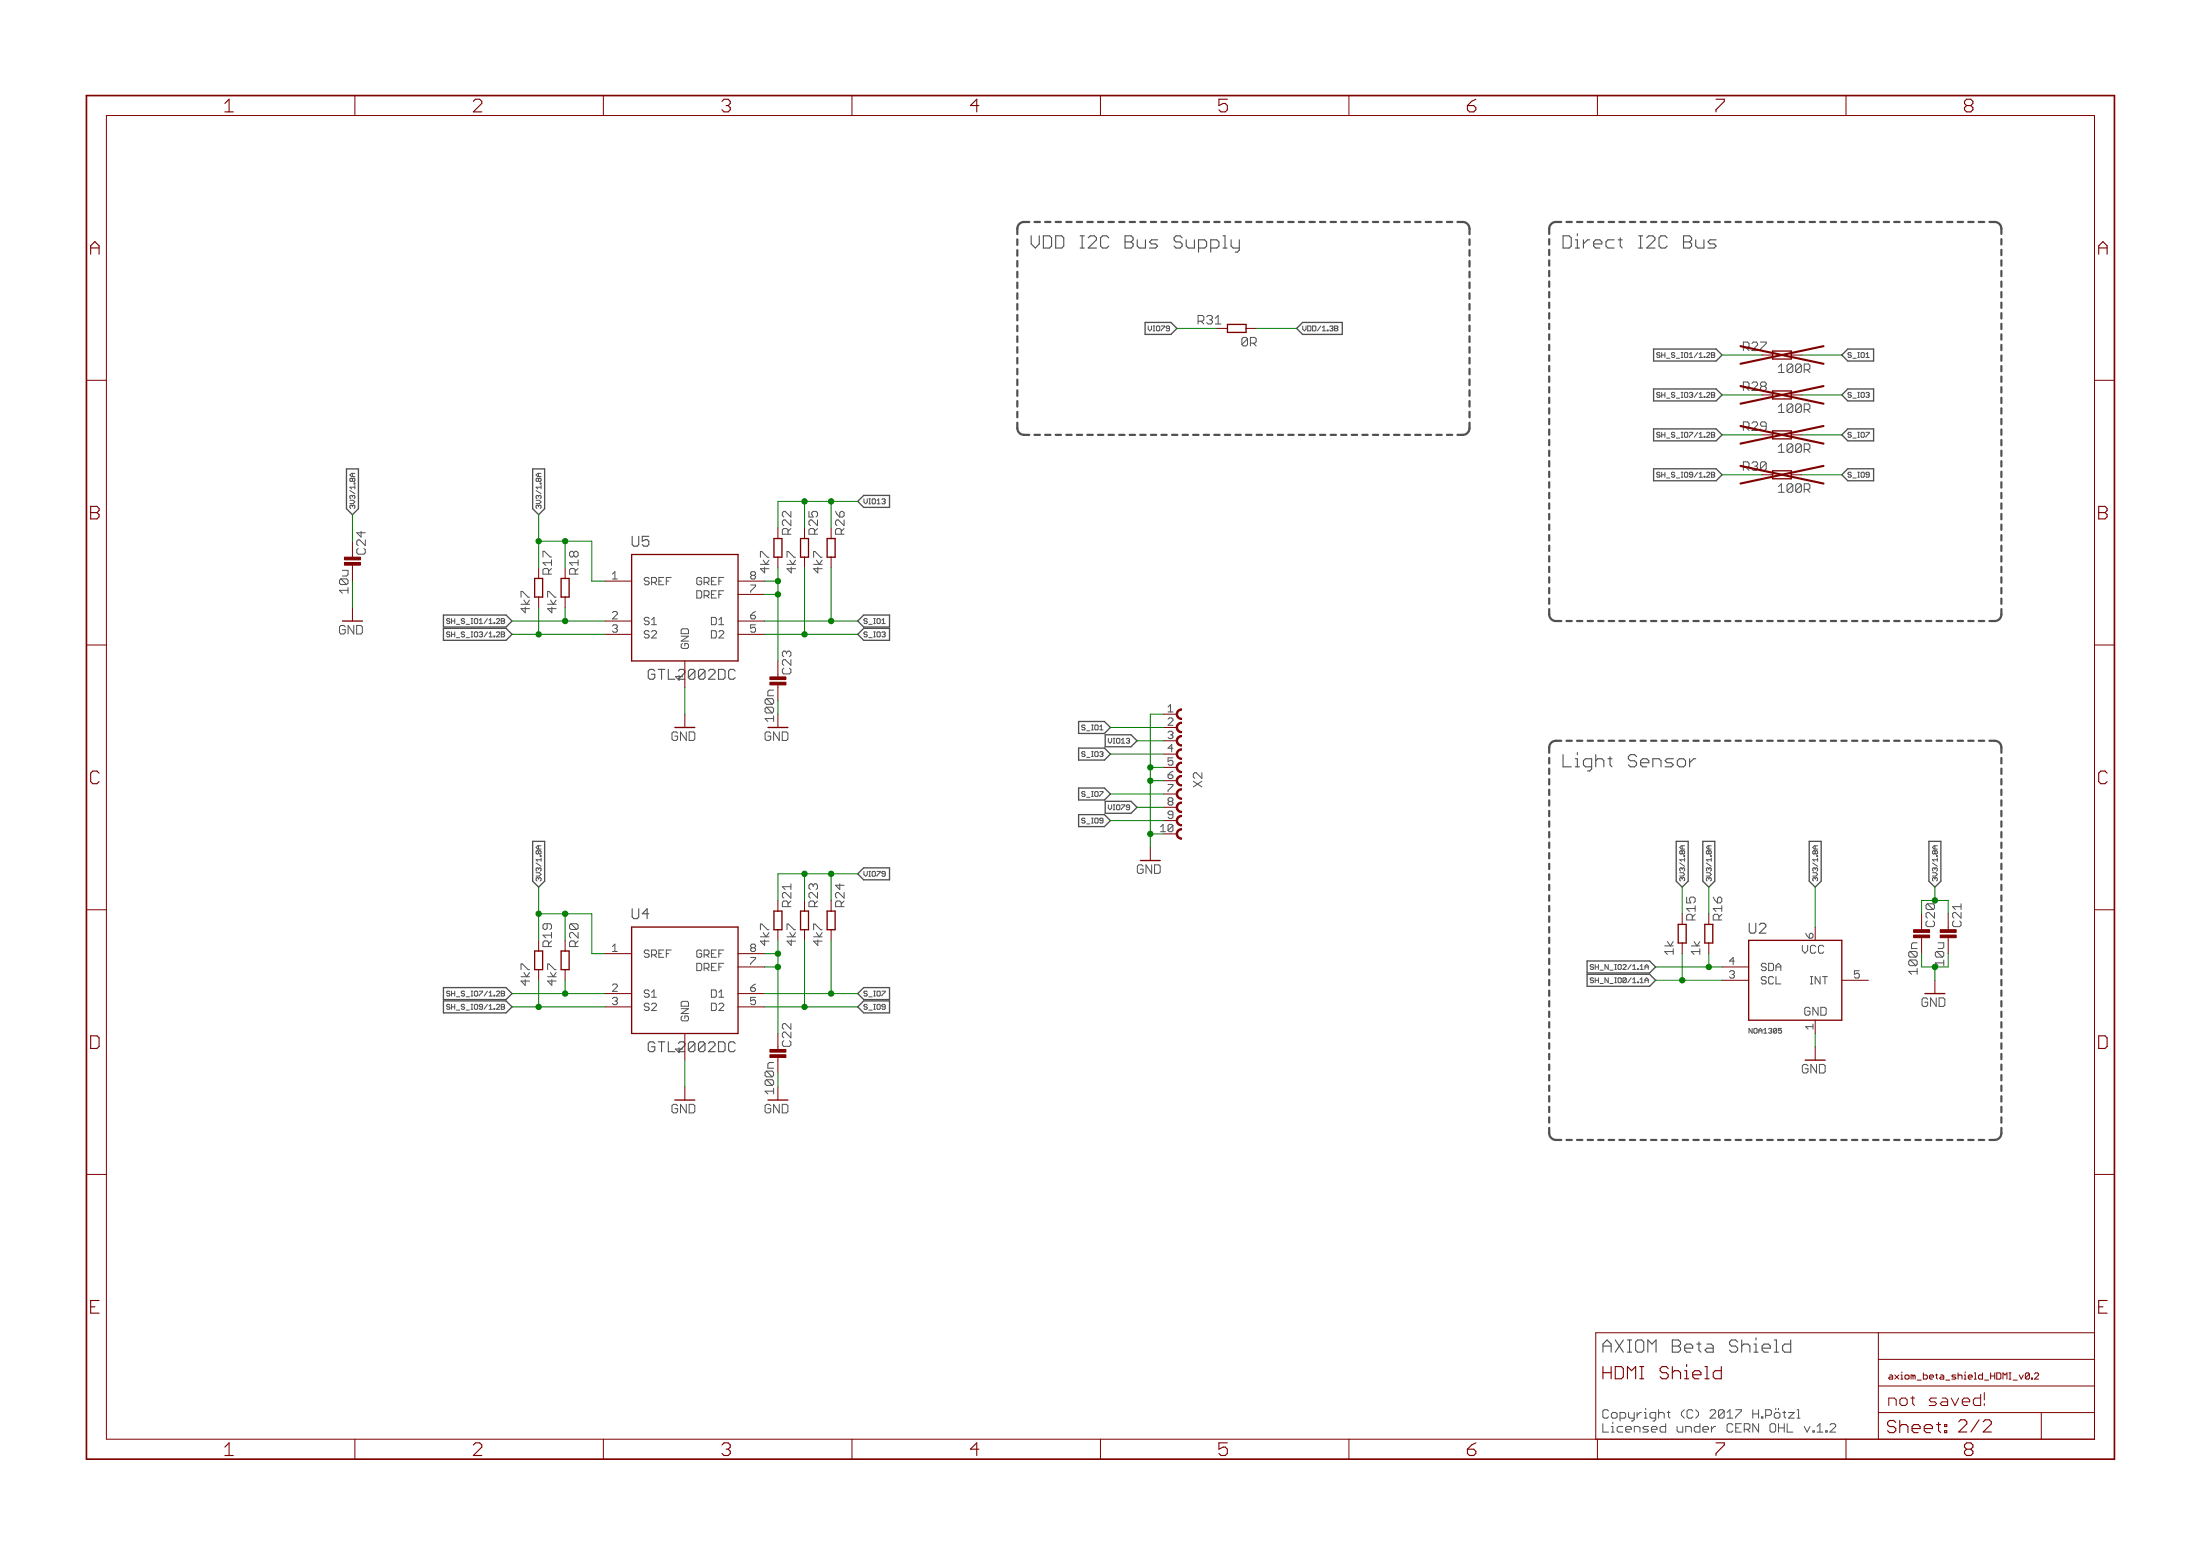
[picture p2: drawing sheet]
<svg xmlns="http://www.w3.org/2000/svg" width="420mm" height="297mm" viewBox="0 0 420 297" stroke-linecap="round" stroke-linejoin="round" font-family="sans-serif">
<path d="M233.6 47.3h.7M235.1 45.8v1.2l.4 .3h1.2M236.7 45.8v2l-.4 .3h-.4M325.4 45.8v1.5h-1.1M327.7 45.8h-1.1l-.4 .4 .4 .4h.8l.3 .4-.3 .3h-1.2M322.7 144.8v1.6M323.8 144.8h-.3l-.8 .8M342 255.8v2.3h-1.2l-.4-.4v-.7l.4-.4h1.2" fill="none" stroke="#505050" stroke-width=".21"/>
<g fill="none" stroke="#505050" stroke-width=".19">
<path d="M316.4 75.7l.2 .2h.3M316.4 68.1l.5 .1M316.9 67.3l-.5 .2 .2 .3h.3M316.9 74.9h-.3l-.2 .2 .2 .3h.3M316.4 83.3l.2 .2h.3M316.4 90.9l.2 .2h.3M316.9 82.5h-.3l-.2 .2 .2 .3h.3M316.9 90.1h-.3l-.2 .2 .2 .3h.3M85.3 118.9l.1 .1h.4M85.8 118.1h-.4l-.1 .2 .1 .3h.4M85.3 121.4l.1 .2h.4M85.8 120.6h-.4l-.1 .2 .1 .3h.4"/>
<path d="M85.3 190l.1 .1h.4M85.3 192.5l.1 .2h.4M85.8 189.2h-.4l-.1 .2 .1 .3h.4M85.8 191.7h-.4l-.1 .2 .1 .3h.4M303.7 187.5l.5 .1M303.7 184.9l.5 .2M304.2 186.7l-.5 .1 .2 .3h.3M304.2 184.1l-.5 .2 .2 .3h.3M340.5 269.6h.5M340.8 269.4v1.1l.2 .2M341.6 269.6h1.1l-1.1 1.1M343.2 269.1h.3v1.6"/>
<path d="M347 272.3l.6-.5v1.6M347 273.4h1.1M348.7 273.1h.3v.3h-.3zM349.5 272l.3-.2h.5l.3 .2v.3l-1.1 1.1h1.1"/>
</g>
<g fill="none" stroke="#505050" stroke-width=".42">
<path d="M194.3 45.7v1.1M194.3 47.8v1M194.3 49.8v1.1M194.3 51.9v1M194.3 53.9v1.1M194.3 56v1M194.3 58v1.1M196.6 42.4a1.95 1.95 0 0 0-2 .5 2.4 2.4 0 0 0-.3 1.8M197.6 42.4h1M199.6 42.4h1M201.6 42.4h1M203.6 42.4h1.1"/>
<path d="M205.7 42.4h1M207.7 42.4h1M209.7 42.4h1M211.7 42.4h1M213.7 42.4h1.1M215.8 42.4h1M217.8 42.4h1M219.8 42.4h1M221.8 42.4h1M223.8 42.4h1.1M225.8 42.4h1.1M227.9 42.4h1"/>
<path d="M229.9 42.4h1M231.9 42.4h1M233.9 42.4h1M235.9 42.4h1.1M238 42.4h1M240 42.4h1M242 42.4h1M244 42.4h1M246 42.4h1.1M248.1 42.4h1M250.1 42.4h1M252.1 42.4h1"/>
<path d="M254.1 42.4h1M256.1 42.4h1.1M258.1 42.4h1.1M260.2 42.4h1M262.2 42.4h1M264.2 42.4h1M266.2 42.4h1.1M268.2 42.4h1.1M270.3 42.4h1M272.3 42.4h1M274.3 42.4h1M276.3 42.4h1"/>
<path d="M278.3 42.4a1.91 1.91 0 0 1 2.1 .5 2.23 2.23 0 0 1 .2 1.8M280.6 45.7v1.1M280.6 47.8v1M280.6 49.8v1.1M280.6 51.9v1M280.6 53.9v1.1M280.6 56v1M280.6 58v1.1M295.9 45.7v1M295.9 47.7v1M295.9 49.7v1M295.9 51.7v1"/>
<path d="M295.9 53.7v1.1M295.9 55.8v1M295.9 57.8v1M295.9 59.8v1M298.2 42.4a1.91 1.91 0 0 0-2 .5 2.18 2.18 0 0 0-.3 1.8M299.2 42.4h1M301.2 42.4h1M303.2 42.4h1M305.2 42.4h1M307.2 42.4h1.1M309.3 42.4h1M311.3 42.4h1"/>
<path d="M313.3 42.4h1M315.3 42.4h1M317.3 42.4h1.1M319.4 42.4h1M321.4 42.4h1M323.4 42.4h1M325.4 42.4h1M327.4 42.4h1.1M329.5 42.4h1M331.5 42.4h1M333.5 42.4h1M335.5 42.4h1"/>
<path d="M337.5 42.4h1.1M339.6 42.4h1M341.6 42.4h1M343.6 42.4h1M345.6 42.4h1M347.6 42.4h1.1M349.7 42.4h1M351.7 42.4h1M353.7 42.4h1M355.7 42.4h1M357.7 42.4h1.1M359.7 42.4h1.1"/>
<path d="M361.8 42.4h1M363.8 42.4h1M365.8 42.4h1M367.8 42.4h1.1M369.8 42.4h1.1M371.9 42.4h1M373.9 42.4h1M375.9 42.4h1M377.9 42.4h1M379.9 42.4a1.95 1.95 0 0 1 2.1 .5 2.35 2.35 0 0 1 .2 1.8M382.2 45.7v1M382.2 47.7v1"/>
<path d="M382.2 49.7v1M382.2 51.7v1M382.2 53.7v1.1M382.2 55.8v1M382.2 57.8v1M382.2 59.8v1M194.3 60.1v1.1M194.3 62.2v1M194.3 64.2v1.1M194.3 66.3v1M194.3 68.3v1.1M194.3 70.4v1.1"/>
<path d="M194.3 72.5v1M194.3 74.5v1.1M194.3 76.6v1M194.3 78.6v1.1M280.6 60.1v1.1M280.6 62.2v1M280.6 64.2v1.1M280.6 66.3v1M280.6 68.3v1.1M280.6 70.4v1.1M280.6 72.5v1M280.6 74.5v1.1"/>
<path d="M280.6 76.6v1M280.6 78.6v1.1M295.9 61.8v1M295.9 63.8v1M295.9 65.8v1M295.9 67.9v1M295.9 69.9v1M295.9 71.9v1M295.9 73.9v1M295.9 75.9v1M295.9 77.9v1.1M295.9 80v1"/>
<path d="M382.2 61.8v1M382.2 63.8v1M382.2 65.8v1M382.2 67.9v1M382.2 69.9v1M382.2 71.9v1M382.2 73.9v1M382.2 75.9v1M382.2 77.9v1.1M382.2 80v1M194.3 80.7a2.12 2.12 0 0 0 .5 2 2.35 2.35 0 0 0 1.8 .3M197.6 83h1"/>
<path d="M199.6 83h1M201.6 83h1M203.6 83h1.1M205.7 83h1M207.7 83h1M209.7 83h1M211.7 83h1M213.7 83h1.1M215.8 83h1M217.8 83h1M219.8 83h1M221.8 83h1"/>
<path d="M223.8 83h1.1M225.8 83h1.1M227.9 83h1M229.9 83h1M231.9 83h1M233.9 83h1M235.9 83h1.1M238 83h1M240 83h1M242 83h1M244 83h1M246 83h1.1"/>
<path d="M248.1 83h1M250.1 83h1M252.1 83h1M254.1 83h1M256.1 83h1.1M258.1 83h1.1M260.2 83h1M262.2 83h1M264.2 83h1M266.2 83h1.1M268.2 83h1.1M270.3 83h1"/>
<path d="M272.3 83h1M274.3 83h1M276.3 83h1M280.6 80.7a2.12 2.12 0 0 1-.4 2 2.38 2.38 0 0 1-1.9 .3M295.9 82v1M295.9 84v1M295.9 86v1M295.9 88v1M295.9 90v1.1M295.9 92.1v1M295.9 94.1v1M295.9 96.1v1"/>
<path d="M295.9 98.1v1M382.2 82v1M382.2 84v1M382.2 86v1M382.2 88v1M382.2 90v1.1M382.2 92.1v1M382.2 94.1v1M382.2 96.1v1M382.2 98.1v1M295.9 116.3a2.03 2.03 0 0 0 .5 2 2.13 2.13 0 0 0 1.8 .3M295.9 100.1v1.1"/>
<path d="M295.9 102.2v1M295.9 104.2v1M295.9 106.2v1M295.9 108.2v1M295.9 110.2v1M295.9 112.2v1.1M295.9 114.3v1M299.2 118.6h1M301.2 118.6h1M303.2 118.6h1M305.2 118.6h1M307.2 118.6h1.1"/>
<path d="M309.3 118.6h1M311.3 118.6h1M313.3 118.6h1M315.3 118.6h1M317.3 118.6h1.1M319.4 118.6h1M321.4 118.6h1M323.4 118.6h1M325.4 118.6h1M327.4 118.6h1.1M329.5 118.6h1M331.5 118.6h1"/>
<path d="M333.5 118.6h1M335.5 118.6h1M337.5 118.6h1.1M339.6 118.6h1M341.6 118.6h1M343.6 118.6h1M345.6 118.6h1M347.6 118.6h1.1M349.7 118.6h1M351.7 118.6h1M353.7 118.6h1M355.7 118.6h1"/>
<path d="M357.7 118.6h1.1M359.7 118.6h1.1M361.8 118.6h1M363.8 118.6h1M365.8 118.6h1M367.8 118.6h1.1M369.8 118.6h1.1M371.9 118.6h1M373.9 118.6h1M375.9 118.6h1M377.9 118.6h1M382.2 116.3a2.03 2.03 0 0 1-.5 2 2.1 2.1 0 0 1-1.8 .3"/>
<path d="M382.2 100.1v1.1M382.2 102.2v1M382.2 104.2v1M382.2 106.2v1M382.2 108.2v1M382.2 110.2v1M382.2 112.2v1.1M382.2 114.3v1M295.9 144.7v1M295.9 146.7v1M295.9 148.7v1.1M295.9 150.7v1.1"/>
<path d="M295.9 152.8v1M295.9 154.8v1M295.9 156.8v1M295.9 158.8v1.1M298.2 141.4a2.03 2.03 0 0 0-2 .5 2.18 2.18 0 0 0-.3 1.8M299.2 141.4h1M301.2 141.4h1M303.2 141.4h1M305.2 141.4h1M307.2 141.4h1.1M309.3 141.4h1M311.3 141.4h1"/>
<path d="M313.3 141.4h1M315.3 141.4h1M317.3 141.4h1.1M319.4 141.4h1M321.4 141.4h1M323.4 141.4h1M325.4 141.4h1M327.4 141.4h1.1M329.5 141.4h1M331.5 141.4h1M333.5 141.4h1M335.5 141.4h1"/>
<path d="M337.5 141.4h1.1M339.6 141.4h1M341.6 141.4h1M343.6 141.4h1M345.6 141.4h1M347.6 141.4h1.1M349.7 141.4h1M351.7 141.4h1M353.7 141.4h1M355.7 141.4h1M357.7 141.4h1.1M359.7 141.4h1.1"/>
<path d="M361.8 141.4h1M363.8 141.4h1M365.8 141.4h1M367.8 141.4h1.1M369.8 141.4h1.1M371.9 141.4h1M373.9 141.4h1M375.9 141.4h1M377.9 141.4h1M379.9 141.4a2.08 2.08 0 0 1 2.1 .5 2.35 2.35 0 0 1 .2 1.8M382.2 144.7v1M382.2 146.7v1"/>
<path d="M382.2 148.7v1.1M382.2 150.7v1.1M382.2 152.8v1M382.2 154.8v1M382.2 156.8v1M382.2 158.8v1.1M295.9 160.8v1.1M295.9 162.9v1M295.9 164.9v1M295.9 166.9v1M295.9 168.9v1M295.9 170.9v1.1"/>
<path d="M295.9 173v1M295.9 175v1M295.9 177v1M295.9 179v1M382.2 160.8v1.1M382.2 162.9v1M382.2 164.9v1M382.2 166.9v1M382.2 168.9v1M382.2 170.9v1.1M382.2 173v1M382.2 175v1"/>
<path d="M382.2 177v1M382.2 179v1M295.9 181v1M295.9 183v1M295.9 185.1v1M295.9 187.1v1M295.9 189.1v1M295.9 191.1v1M295.9 193.1v1M295.9 195.1v1.1M295.9 197.2v1M295.9 199.2v1"/>
<path d="M382.2 181v1M382.2 183v1M382.2 185.1v1M382.2 187.1v1M382.2 189.1v1M382.2 191.1v1M382.2 193.1v1M382.2 195.1v1.1M382.2 197.2v1M382.2 199.2v1M295.9 215.3a2.03 2.03 0 0 0 .5 2 2.21 2.21 0 0 0 1.8 .3M295.9 201.2v1"/>
<path d="M295.9 203.2v1M295.9 205.2v1M295.9 207.2v1.1M295.9 209.3v1M295.9 211.3v1M295.9 213.3v1M299.2 217.6h1M301.2 217.6h1M303.2 217.6h1M305.2 217.6h1M307.2 217.6h1.1M309.3 217.6h1"/>
<path d="M311.3 217.6h1M313.3 217.6h1M315.3 217.6h1M317.3 217.6h1.1M319.4 217.6h1M321.4 217.6h1M323.4 217.6h1M325.4 217.6h1M327.4 217.6h1.1M329.5 217.6h1M331.5 217.6h1M333.5 217.6h1"/>
<path d="M335.5 217.6h1M337.5 217.6h1.1M339.6 217.6h1M341.6 217.6h1M343.6 217.6h1M345.6 217.6h1M347.6 217.6h1.1M349.7 217.6h1M351.7 217.6h1M353.7 217.6h1M355.7 217.6h1M357.7 217.6h1.1"/>
<path d="M359.7 217.6h1.1M361.8 217.6h1M363.8 217.6h1M365.8 217.6h1M367.8 217.6h1.1M369.8 217.6h1.1M371.9 217.6h1M373.9 217.6h1M375.9 217.6h1M377.9 217.6h1M382.2 215.3a2.03 2.03 0 0 1-.5 2 2.18 2.18 0 0 1-1.8 .3M382.2 201.2v1"/>
<path d="M382.2 203.2v1M382.2 205.2v1M382.2 207.2v1.1M382.2 209.3v1M382.2 211.3v1M382.2 213.3v1"/>
</g>
<g fill="none" stroke="#505050" stroke-width=".25">
<path d="M218.7 61.6h4.9l1.2 1.1-1.2 1.1h-4.9zM247.6 62.7l1.2-1.1h7.5v2.2h-7.5zM315.8 66.6h11.9l1.2 1.2-1.2 1.1h-11.9zM315.8 74.3h11.9l1.2 1.1-1.2 1.1h-11.9zM352.9 74.3h4.9v2.2h-4.9l-1.2-1.1zM352.9 66.6h4.9v2.3h-4.9l-1.2-1.1zM66.2 89.5h2.3v7.6l-1.2 1.2-1.1-1.2zM101.7 89.5h2.3v7.6l-1.1 1.2-1.2-1.2zM163.8 95.7l1.2-1.1h4.9v2.3h-4.9zM315.8 81.9h11.9l1.2 1.1-1.2 1.2h-11.9zM315.8 89.5h11.9l1.2 1.1-1.2 1.2h-11.9zM352.9 81.9h4.9v2.3h-4.9l-1.2-1.2z"/>
<path d="M352.9 89.5h4.9v2.3h-4.9l-1.2-1.2zM84.7 117.4h11.9l1.2 1.2-1.2 1.1h-11.9zM84.7 120h11.9l1.2 1.1-1.2 1.1h-11.9zM163.8 118.6l1.2-1.2h4.9v2.3h-4.9zM163.8 121.1l1.2-1.1h4.9v2.2h-4.9zM206 137.7h4.9l1.2 1.2-1.2 1.1h-4.9zM206 142.8h4.9l1.2 1.2-1.2 1.1h-4.9zM206 150.4h4.9l1.2 1.2-1.2 1.1h-4.9zM206 155.5h4.9l1.2 1.2-1.2 1.1h-4.9zM211.1 153h4.9l1.1 1.1-1.1 1.2h-4.9zM211.1 140.3h4.9l1.1 1.1-1.1 1.2h-4.9zM101.7 160.6h2.3v7.6l-1.1 1.2-1.2-1.2z"/>
<path d="M165 165.7h4.9v2.3h-4.9l-1.2-1.2zM320.1 160.6h2.3v7.6l-1.1 1.2-1.2-1.2zM325.2 160.6h2.3v7.6l-1.2 1.2-1.1-1.2zM345.5 160.6h2.3v7.6l-1.1 1.2-1.2-1.2zM368.4 160.6h2.3v7.6l-1.2 1.2-1.1-1.2zM84.7 188.5h11.9l1.2 1.2-1.2 1.1h-11.9zM84.7 191.1h11.9l1.2 1.1-1.2 1.2h-11.9zM165 188.5h4.9v2.3h-4.9l-1.2-1.1zM165 191.1h4.9v2.3h-4.9l-1.2-1.2zM303.1 186h11.9l1.2 1.1-1.2 1.2h-11.9zM303.1 183.5h11.9l1.2 1.1-1.2 1.1h-11.9z"/>
</g>
<path d="M327.6 261.7h1.1M328.7 260.9v2.3h-1.1" fill="none" stroke="#800000" stroke-width=".21"/>
<g fill="none" stroke="#800000" stroke-width=".19">
<path d="M67.8 18.2v3.9M115.2 18.2v3.9M162.7 18.2v3.9M210.2 18.2v3.9M257.6 18.2v3.9M305.1 18.2v3.9M352.6 18.2v3.9M20.3 22.1h379.7v252.6h-379.7zM16.5 72.6h3.8M232.4 62.7h2M238 62.7h2M336.5 67.8h2"/>
<path d="M336.5 75.4h2M342.1 67.8h2M342.1 75.4h2M400 72.6h3.8M336.5 83h2M336.5 90.6h2M342.1 83h2M342.1 90.6h2M67.3 116v2.6M102.9 108.4v2M102.9 114v2M107.9 108.4v2"/>
<path d="M107.9 114v2M115.5 110.9h5.1M115.5 118.6h5.1M140.9 110.9h5.1M140.9 118.6h5.1M140.9 113.5h5.1M148.6 100.8v2M148.6 106.4v2M153.6 100.8v2M153.6 106.4v2M158.7 100.8v2M158.7 106.4v2"/>
<path d="M16.5 123.1h3.8M115.5 121.1h5.1M130.8 126.2v5.1M130.8 136.3v2.6M140.9 121.1h5.1M148.6 136.3v2.6M222.2 136.3h2.6M222.2 138.9h2.6M400 123.1h3.8M222.2 141.4h2.6M222.2 144h2.6M222.2 146.5h2.6"/>
<path d="M222.2 149h2.6M222.2 151.6h2.6M222.2 154.1h2.6M16.5 173.7h3.8M102.9 179.5v2M107.9 179.5v2M148.6 171.9v2M148.6 177.5v2M153.6 171.9v2M153.6 177.5v2M158.7 171.9v2M158.7 177.5v2"/>
<path d="M219.7 161.7v2.6M321.3 174.4v2.1M326.3 174.4v2.1M346.7 177v2.5M400 173.7h3.8M102.9 185.1v2M107.9 185.1v2M115.5 182.1h5.1M115.5 189.7h5.1M115.5 192.2h5.1M130.8 197.3v5.1M140.9 184.6h5.1"/>
<path d="M140.9 182.1h5.1M140.9 189.7h5.1M140.9 192.2h5.1M321.3 180v2.1M326.3 180v2.1M328.9 187.1h5.1M328.9 184.6h5.1M346.7 194.8v2.5M346.7 199.8v2.6M351.7 187.1h5.1M369.5 187.1v2.6M130.8 207.5v2.5"/>
<path d="M148.6 207.5v2.5M16.5 224.2h3.8M400 224.2h3.8M358.7 254.4v20.3M358.7 259.5h41.3M400 254.4h-95.2v20.3M67.8 274.7v3.9M115.2 274.7v3.9M162.7 274.7v3.9M210.2 274.7v3.9M257.6 274.7v3.9M305.1 274.7v3.9"/>
<path d="M352.6 274.7v3.9M358.7 269.7h41.3M358.7 264.6h41.3M379 265.9v1.4M379 267.9v.4M388 263.1h.2v.2h-.2M388.6 262.3l.1-.2h.4l.2 .2v.2l-.7 .8h.7M389.8 269.7v5"/>
</g>
<g fill="none" stroke="#800000" stroke-width=".25">
<path d="M234.4 61.9h3.6v1.6h-3.6zM338.5 67h3.6v1.5h-3.6zM338.5 74.6h3.6v1.6h-3.6zM338.5 82.3h3.6v1.5h-3.6zM338.5 89.9h3.6v1.5h-3.6zM102.1 110.4h1.5v3.6h-1.5zM107.2 110.4h1.5v3.6h-1.5zM120.6 105.9h20.3v20.3h-20.3zM147.8 102.8h1.5v3.6h-1.5zM152.9 102.8h1.5v3.6h-1.5zM158 102.8h1.5v3.6h-1.5zM120.6 177h20.3v20.3h-20.3z"/>
<path d="M147.8 173.9h1.5v3.6h-1.5zM152.9 173.9h1.5v3.6h-1.5zM158 173.9h1.5v3.6h-1.5zM320.5 176.5h1.5v3.5h-1.5zM325.6 176.5h1.5v3.5h-1.5zM334 179.5h17.7v15.3h-17.7zM102.1 181.5h1.5v3.6h-1.5zM107.2 181.5h1.5v3.6h-1.5z"/>
</g>
<g fill="#800000" stroke="#800000" stroke-width=".19">
<path d="M365.5 178.5h3v.5h-3z"/>
<path d="M365.5 177.5h3v.5h-3z"/>
<path d="M370.5 178.5h3.1v.5h-3.1z"/>
<path d="M370.5 177.5h3.1v.5h-3.1z"/>
<path d="M147 201.4h3.1v.5h-3.1z"/>
<path d="M147 200.3h3.1v.6h-3.1z"/>
<path d="M147 130.2h3.1v.5h-3.1z"/>
<path d="M147 129.2h3.1v.5h-3.1z"/>
<path d="M65.8 107.4h3v.5h-3z"/>
<path d="M65.8 106.4h3v.5h-3z"/>
</g>
<g fill="#800000" stroke="#800000" stroke-width=".19">
<path d="M225 135.6l.5-.3h.2v.3a.76 .76 0 0 0-.8 .7 .76 .76 0 0 0 .8 .8v.3a1.01 1.01 0 0 1-1-.7 1.01 1.01 0 0 1 .3-1.1z" fill-rule="evenodd"/>
<path d="M225 138.1l.5-.2h.2v.2a.76 .76 0 0 0-.8 .8 .76 .76 0 0 0 .8 .7v.3a1.01 1.01 0 0 1-1-.7 1.01 1.01 0 0 1 .3-1.1z" fill-rule="evenodd"/>
<path d="M225 140.6l.7-.2v.3a.76 .76 0 0 0-.8 .7 .76 .76 0 0 0 .8 .8v.2a1.02 1.02 0 0 1-1-.6 1.02 1.02 0 0 1 .3-1.2z" fill-rule="evenodd"/>
<path d="M225 143.2l.7-.3v.3a.76 .76 0 0 0-.8 .8 .76 .76 0 0 0 .8 .7v.3a1.02 1.02 0 0 1-1-.7 1.02 1.02 0 0 1 .3-1.1z" fill-rule="evenodd"/>
<path d="M225 145.7l.7-.2v.2a.76 .76 0 0 0-.8 .8 .76 .76 0 0 0 .8 .8v.2a1.02 1.02 0 0 1-1-.7 1.02 1.02 0 0 1 .3-1.1z" fill-rule="evenodd"/>
<path d="M225 148.3l.7-.3v.3a.76 .76 0 0 0-.8 .7 .76 .76 0 0 0 .8 .8v.3a1.02 1.02 0 0 1-1-.7 1.02 1.02 0 0 1 .3-1.1z" fill-rule="evenodd"/>
<path d="M225 150.8l.7-.2v.2a.76 .76 0 0 0-.8 .8 .76 .76 0 0 0 .8 .7v.3a1.02 1.02 0 0 1-1-.7 1.02 1.02 0 0 1 .3-1.1z" fill-rule="evenodd"/>
<path d="M225 153.3l.7-.2v.3a.76 .76 0 0 0-.8 .7 .76 .76 0 0 0 .8 .8v.2a1.02 1.02 0 0 1-1-.6 1.02 1.02 0 0 1 .3-1.2z" fill-rule="evenodd"/>
<path d="M225 155.9l.7-.3v.3a.76 .76 0 0 0-.8 .8 .76 .76 0 0 0 .8 .7v.3a1.02 1.02 0 0 1-1-.7 1.02 1.02 0 0 1 .3-1.1z" fill-rule="evenodd"/>
<path d="M225 158.4l.7-.2v.2a.76 .76 0 0 0-.8 .8 .76 .76 0 0 0 .8 .8v.2a1.02 1.02 0 0 1-1-.7 1.02 1.02 0 0 1 .3-1.1z" fill-rule="evenodd"/>
</g>
<path d="M16.5 18.2h387.3v260.4h-387.3z" fill="none" stroke="#800000" stroke-width=".32"/>
<path d="M332.4 66.1l15.9 3.3M332.4 73.7l15.9 3.4M348.3 66.1l-15.9 3.3M348.3 73.7l-15.9 3.4M332.4 81.3l15.9 3.4M332.4 88.9l15.9 3.4M348.3 81.3l-15.9 3.4M348.3 88.9l-15.9 3.4" fill="none" stroke="#800000" stroke-width=".4"/>
<g fill="none" stroke="#008000" stroke-width=".19">
<path d="M224.8 62.7h7.6M240 62.7h7.6M328.9 75.4h7.6M328.9 67.8h7.6M344.1 75.4h7.6M344.1 67.8h7.6M67.3 98.3v5M102.9 98.3v10.1M153.6 95.7v5.1M158.7 95.7v5.1M163.8 95.7h-15.2v5.1M328.9 83h7.6"/>
<path d="M328.9 90.6h7.6M344.1 83h7.6M344.1 90.6h7.6M67.3 110.9v5.1M97.8 118.6h17.7M102.9 103.3h10.1v7.6h2.5M102.9 116v5.1M107.9 103.3v5.1M107.9 116v2.6M146 110.9h2.6M146 118.6h17.8M146 113.5h2.6"/>
<path d="M148.6 108.4v17.8M153.6 108.4v12.7M158.7 108.4v10.2M97.8 121.1h17.7M130.8 131.3v5M146 121.1h17.8M212.1 138.9h10.1M222.2 136.3h-2.5v25.4M212.1 144h10.1M212.1 151.6h10.1M212.1 156.7h10.1M217.1 154.1h5.1"/>
<path d="M217.1 141.4h5.1M219.7 159.2h2.5M219.7 146.5h2.5M219.7 149h2.5M102.9 174.4h10.1v7.7h2.5M102.9 169.4v10.1M107.9 174.4v5.1M148.6 179.5v17.8M153.6 166.8v5.1M153.6 179.5v12.7M158.7 166.8v5.1M158.7 179.5v10.2"/>
<path d="M163.8 166.8h-15.2v5.1M321.3 169.4v5M326.3 169.4v5M346.7 169.4v7.6M369.5 169.4v2.5h2.6M97.8 189.7h17.7M97.8 192.2h17.7M102.9 187.1v5.1M107.9 187.1v2.6M146 184.6h2.6M146 182.1h2.6M146 189.7h17.8"/>
<path d="M146 192.2h17.8M316.2 184.6h12.7M316.2 187.1h12.7M321.3 182.1v5M326.3 182.1v2.5M346.7 197.3v2.5M367 184.6h2.5v2.5M130.8 202.4v5.1"/>
</g>
<g fill="#008000" stroke="#008000" stroke-width=".19">
<circle cx="369.5" cy="184.6" r=".51"/>
<circle cx="219.7" cy="159.2" r=".51"/>
<circle cx="219.7" cy="146.5" r=".51"/>
<circle cx="219.7" cy="149" r=".51"/>
<circle cx="102.9" cy="174.4" r=".51"/>
<circle cx="107.9" cy="174.4" r=".51"/>
<circle cx="102.9" cy="103.3" r=".51"/>
<circle cx="107.9" cy="103.3" r=".51"/>
<circle cx="321.3" cy="187.1" r=".51"/>
<circle cx="326.3" cy="184.6" r=".51"/>
<circle cx="107.9" cy="189.7" r=".51"/>
<circle cx="102.9" cy="121.1" r=".51"/>
<circle cx="107.9" cy="118.6" r=".51"/>
<circle cx="102.9" cy="192.2" r=".51"/>
<circle cx="148.6" cy="184.6" r=".51"/>
<circle cx="148.6" cy="182.1" r=".51"/>
<circle cx="148.6" cy="113.5" r=".51"/>
<circle cx="148.6" cy="110.9" r=".51"/>
<circle cx="153.6" cy="166.8" r=".51"/>
<circle cx="158.7" cy="166.8" r=".51"/>
<circle cx="158.7" cy="118.6" r=".51"/>
<circle cx="153.6" cy="121.1" r=".51"/>
<circle cx="158.7" cy="189.7" r=".51"/>
<circle cx="153.6" cy="192.2" r=".51"/>
<circle cx="153.6" cy="95.7" r=".51"/>
<circle cx="158.7" cy="95.7" r=".51"/>
</g>
<g font-size="3.7" fill="#800000">
<text x="42.9" y="21.4">1</text>
<text x="90.3" y="21.4">2</text>
<text x="137.8" y="21.4">3</text>
<text x="185.3" y="21.4">4</text>
<text x="232.7" y="21.4">5</text>
<text x="280.2" y="21.4">6</text>
<text x="327.6" y="21.4">7</text>
<text x="375.1" y="21.4">8</text>
<text x="17.2" y="48.6">A</text>
<text x="400.7" y="48.6">A</text>
<text x="17.2" y="99.2">B</text>
<text x="400.7" y="99.2">B</text>
<text x="17.1" y="149.7">C</text>
<text x="400.6" y="149.7">C</text>
<text x="17" y="200.2">D</text>
<text x="400.5" y="200.2">D</text>
<text x="17.3" y="250.8">E</text>
<text x="400.7" y="250.8">E</text>
<text x="42.9" y="277.9">1</text>
<text x="90.3" y="277.9">2</text>
<text x="137.8" y="277.9">3</text>
<text x="185.3" y="277.9">4</text>
<text x="232.7" y="277.9">5</text>
<text x="280.2" y="277.9">6</text>
<text x="327.6" y="277.9">7</text>
<text x="375.1" y="277.9">8</text>
</g>
<g font-size="3.6" fill="#505050">
<text x="196.8" y="47.5">VDD I2C Bus Supp</text>
<text x="229.7" y="47.5">ly</text>
<text x="298.4" y="47.5">Direct I2C Bus</text>
<text x="298.4" y="146.5">Light Sensor</text>
<text x="306" y="258.2">AXIOM Beta Shield</text>
</g>
<g font-size="3.6" fill="#800000">
<text x="306" y="263.3">HDMI Shield</text>
<text x="360.4" y="273.6">Sheet: 2/2</text>
</g>
<text font-size="3.2" fill="#800000" x="360.6" y="268.4">not saved!</text>
<g font-size="2.9" fill="#505050">
<text x="120.6" y="104.4">U5</text>
<text x="123.5" y="129.8">GTL2</text>
<text x="131" y="129.8">002DC</text>
<text x="120.6" y="175.5">U4</text>
<text x="334" y="178.2">U2</text>
<text x="123.5" y="200.9">GTL2</text>
<text x="131" y="200.9">002DC</text>
</g>
<g font-size="2.5" fill="#505050">
<text x="228.7" y="61.9">R31</text>
<text x="237.1" y="66.1">0R</text>
<text x="332.9" y="67">R27</text>
<text x="339.6" y="71.2">100R</text>
<text x="332.9" y="74.6">R28</text>
<text x="332.9" y="82.2">R29</text>
<text x="339.6" y="78.8">100R</text>
<text x="332.9" y="89.9">R30</text>
<text x="339.6" y="86.4">100R</text>
<text x="339.6" y="94.1">100R</text>
<text x="151.1" y="102.1" transform="rotate(-90 151.1 102.1)">R22</text>
<text x="156.2" y="102.1" transform="rotate(-90 156.2 102.1)">R25</text>
<text x="161.3" y="102.1" transform="rotate(-90 161.3 102.1)">R26</text>
<text x="105.4" y="109.7" transform="rotate(-90 105.4 109.7)">R17</text>
<text x="110.5" y="109.7" transform="rotate(-90 110.5 109.7)">R18</text>
<text x="146.9" y="109.4" transform="rotate(-90 146.9 109.4)">4k7</text>
<text x="152" y="109.4" transform="rotate(-90 152 109.4)">4k7</text>
<text x="157.1" y="109.4" transform="rotate(-90 157.1 109.4)">4k7</text>
<text x="101.2" y="117.1" transform="rotate(-90 101.2 117.1)">4k7</text>
<text x="106.3" y="117.1" transform="rotate(-90 106.3 117.1)">4k7</text>
<text x="229.6" y="150.3" transform="rotate(-90 229.6 150.3)">X2</text>
<text x="151.1" y="173.2" transform="rotate(-90 151.1 173.2)">R21</text>
<text x="156.2" y="173.2" transform="rotate(-90 156.2 173.2)">R23</text>
<text x="161.3" y="173.2" transform="rotate(-90 161.3 173.2)">R24</text>
<text x="323.8" y="175.7" transform="rotate(-90 323.8 175.7)">R15</text>
<text x="328.9" y="175.7" transform="rotate(-90 328.9 175.7)">R16</text>
<text x="105.4" y="180.8" transform="rotate(-90 105.4 180.8)">R19</text>
<text x="110.5" y="180.8" transform="rotate(-90 110.5 180.8)">R20</text>
<text x="146.9" y="180.5" transform="rotate(-90 146.9 180.5)">4k7</text>
<text x="152" y="180.5" transform="rotate(-90 152 180.5)">4k7</text>
<text x="157.1" y="180.5" transform="rotate(-90 157.1 180.5)">4k7</text>
<text x="319.6" y="182.3" transform="rotate(-90 319.6 182.3)">1k</text>
<text x="324.7" y="182.3" transform="rotate(-90 324.7 182.3)">1k</text>
<text x="101.2" y="188.2" transform="rotate(-90 101.2 188.2)">4k7</text>
<text x="106.3" y="188.2" transform="rotate(-90 106.3 188.2)">4k7</text>
<text x="306" y="270.8">Copyright (C) 2017 H.Pötzl</text>
<text x="306" y="273.5">Licensed under CERN OHL v.1.2</text>
</g>
<g font-size="2.5" fill="#800000">
<text x="69.8" y="105.9" transform="rotate(-90 69.8 105.9)">C24</text>
<text x="66.5" y="113.2" transform="rotate(-90 66.5 113.2)">10u</text>
<text x="64.8" y="121.1">GND</text>
<text x="151.1" y="128.7" transform="rotate(-90 151.1 128.7)">C23</text>
<text x="128.3" y="141.4">GND</text>
<text x="146" y="141.4">GND</text>
<text x="217.1" y="166.8">GND</text>
<text x="367" y="192.2">GND</text>
<text x="151.1" y="199.8" transform="rotate(-90 151.1 199.8)">C22</text>
<text x="344.1" y="204.9">GND</text>
<text x="128.3" y="212.5">GND</text>
<text x="146" y="212.5">GND</text>
</g>
<g font-size="2.5" fill="#008000">
<text x="147.8" y="137.6" transform="rotate(-90 147.8 137.6)">100n</text>
<text x="369.5" y="177" transform="rotate(-90 369.5 177)">C20</text>
<text x="374.6" y="177" transform="rotate(-90 374.6 177)">C21</text>
<text x="366.2" y="185.9" transform="rotate(-90 366.2 185.9)">100n</text>
<text x="371.3" y="184.3" transform="rotate(-90 371.3 184.3)">10u</text>
<text x="147.8" y="208.7" transform="rotate(-90 147.8 208.7)">100n</text>
</g>
<g font-size="2.3" fill="#505050">
<text x="344.1" y="182.1">VCC</text>
<text x="343.8" y="193.9">GND</text>
</g>
<g font-size="2.1" fill="#505050">
<text x="116.9" y="110.6">1</text>
<text x="123" y="111.7">SREF</text>
<text x="132.9" y="111.7">GREF</text>
<text x="143.3" y="113.1">7</text>
<text x="143.3" y="110.6">8</text>
<text x="116.9" y="118.2">2</text>
<text x="123" y="119.3">S1</text>
<text x="132.9" y="114.2">DREF</text>
<text x="135.6" y="119.3">D1</text>
<text x="143.3" y="118.2">6</text>
<text x="116.9" y="120.7">3</text>
<text x="123" y="121.9">S2</text>
<text x="131.6" y="123.8" transform="rotate(-90 131.6 123.8)">GND</text>
<text x="135.6" y="121.9">D2</text>
<text x="143.3" y="120.7">5</text>
<text x="130.4" y="129.9" transform="rotate(-90 130.4 129.9)">4</text>
<text x="223.1" y="136">1</text>
<text x="223.1" y="138.5">2</text>
<text x="223.1" y="141.1">3</text>
<text x="223.1" y="143.6">4</text>
<text x="223.1" y="146.1">5</text>
<text x="223.1" y="148.7">6</text>
<text x="223.1" y="151.2">7</text>
<text x="223.1" y="153.8">8</text>
<text x="223.1" y="156.3">9</text>
<text x="346.3" y="179.2" transform="rotate(-90 346.3 179.2)">6</text>
<text x="116.9" y="181.7">1</text>
<text x="123" y="182.8">SREF</text>
<text x="132.9" y="185.4">DREF</text>
<text x="132.9" y="182.8">GREF</text>
<text x="143.3" y="184.2">7</text>
<text x="143.3" y="181.7">8</text>
<text x="330.3" y="184.2">4</text>
<text x="336.3" y="185.4">SDA</text>
<text x="116.9" y="189.3">2</text>
<text x="116.9" y="191.9">3</text>
<text x="123" y="190.4">S1</text>
<text x="135.6" y="190.4">D1</text>
<text x="143.3" y="191.9">5</text>
<text x="143.3" y="189.3">6</text>
<text x="330.3" y="186.8">3</text>
<text x="336.3" y="187.9">SCL</text>
<text x="345.9" y="187.9">INT</text>
<text x="354.1" y="186.8">5</text>
<text x="123" y="193">S2</text>
<text x="131.6" y="195" transform="rotate(-90 131.6 195)">GND</text>
<text x="135.6" y="193">D2</text>
<text x="346.3" y="196.5" transform="rotate(-90 346.3 196.5)">1</text>
<text x="130.4" y="201" transform="rotate(-90 130.4 201)">4</text>
</g>
<text font-size="2.1" fill="#800000" x="221.7" y="158.8">10</text>
<text font-size="1.8" fill="#800000" x="360.6" y="263.3">axiom_beta_shield_HDMI_v0.2</text>
<g font-size="1.4" fill="#505050">
<text x="219.3" y="63.2">VIO79</text>
<text x="248.8" y="63.2">VDD/1.3B</text>
<text x="317.3" y="68.3">SH_S_IO1/1.2B</text>
<text x="352.9" y="68.3">S_IO1</text>
<text x="317.3" y="75.9">SH_S_IO3/1.2B</text>
<text x="352.9" y="75.9">S_IO3</text>
<text x="317.3" y="83.5">SH_S_IO7/1.2B</text>
<text x="352.9" y="83.5">S_IO7</text>
<text x="317.3" y="91.1">SH_S_IO9/1.2B</text>
<text x="352.9" y="91.1">S_IO9</text>
<text x="67.8" y="97.1" transform="rotate(-90 67.8 97.1)">3V3/1.8A</text>
<text x="103.4" y="97.1" transform="rotate(-90 103.4 97.1)">3V3/1.8A</text>
<text x="165" y="96.2">VIO13</text>
<text x="86.1" y="119.1">SH_S_IO1/1.2B</text>
<text x="165" y="119.1">S_IO1</text>
<text x="86.1" y="121.6">SH_S_IO3/1.2B</text>
<text x="165" y="121.6">S_IO3</text>
<text x="206.8" y="139.4">S_IO1</text>
<text x="211.7" y="141.9">VIO13</text>
<text x="206.8" y="144.5">S_IO3</text>
<text x="206.8" y="152.1">S_IO7</text>
<text x="211.7" y="154.6">VIO79</text>
<text x="206.8" y="157.2">S_IO9</text>
<text x="165" y="167.3">VIO79</text>
<text x="103.4" y="168.2" transform="rotate(-90 103.4 168.2)">3V3/1.8A</text>
<text x="321.8" y="168.2" transform="rotate(-90 321.8 168.2)">3V3/1.8A</text>
<text x="326.9" y="168.2" transform="rotate(-90 326.9 168.2)">3V3/1.8A</text>
<text x="347.2" y="168.2" transform="rotate(-90 347.2 168.2)">3V3/1.8A</text>
<text x="370" y="168.2" transform="rotate(-90 370 168.2)">3V3/1.8A</text>
<text x="304.4" y="185.1">SH_N_IO2/1.1A</text>
<text x="86.1" y="190.2">SH_S_IO7/1.2B</text>
<text x="165" y="190.2">S_IO7</text>
<text x="304.4" y="187.6">SH_N_IO0/1.1A</text>
<text x="86.1" y="192.7">SH_S_IO9/1.2B</text>
<text x="165" y="192.7">S_IO9</text>
<text x="334" y="197.3">NOA1305</text>
</g>
</svg>
